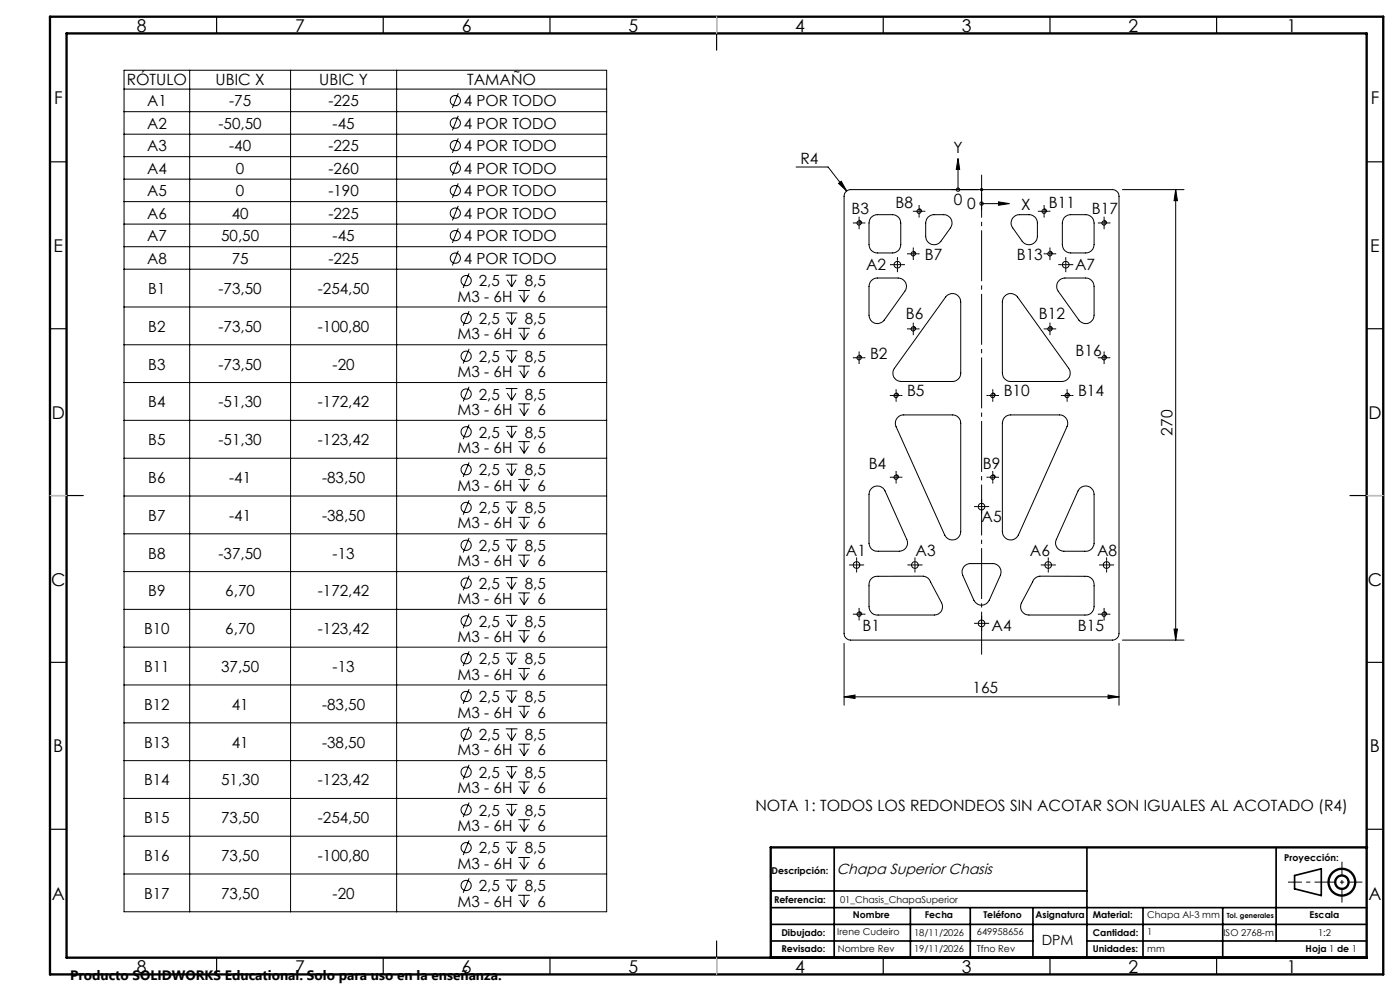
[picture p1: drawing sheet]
<svg xmlns="http://www.w3.org/2000/svg" width="420mm" height="297mm" viewBox="0 0 420 297" stroke-linecap="round" stroke-linejoin="round" font-family="sans-serif">
<g fill="none" stroke="#000" stroke-width=".3">
<path d="M37.2 21.1h144.8v252.2h-144.8zM37.2 26.7h144.8M37.2 33.5h144.8M56.9 21.1v252.2M87.2 21.1v252.2M119 21.1v252.2M137.5 28l-1.8 4.3M137.5 34.7l-1.8 4.4M37.2 40.2h144.8M37.2 47h144.8M37.2 53.7h144.8M137.5 41.4l-1.8 4.4"/>
<path d="M137.5 48.2l-1.8 4.4M137.5 55l-1.8 4.3M238.8 50.1h9.6l5.6 7.2M251.6 55l.8-.7 1.6 3zM253.8 57.4l.7-.4 .7-.2h78.5a1.99 1.99 0 0 1 2 2v131a1.99 1.99 0 0 1-2 2h-78.5a1.99 1.99 0 0 1-2-2v-131l.2-.7zM287.4 47.5l.5 3.3h-1zM287.4 50.8v6M294.5 57.8v5.2M336.7 56.8h18.5M352.7 56.8l.5 3.3h-1zM352.7 56.8v135M37.2 60.4h144.8"/>
<path d="M37.2 67.2h144.8M37.2 73.9h144.8M137.5 61.7l-1.8 4.4M137.5 68.4l-1.8 4.4M137.5 75.2l-1.8 4.3M261.4 65l1.3-.6 5-.1a2.47 2.47 0 0 1 2.5 2.5v6.5a2.47 2.47 0 0 1-2.5 2.5h-4.5a2.47 2.47 0 0 1-2.5-2.5v-6.5l.2-.9zM278.4 65l1.3-.6 3.4-.1a2.5 2.5 0 0 1 2.1 4l-2.9 4a2.51 2.51 0 0 1-2.9 .9 2.51 2.51 0 0 1-1.7-2.4v-4l.2-.9zM294.5 61h5M299.5 60.5l3.3 .5-3.3 .5zM303.9 65.2a2.31 2.31 0 0 1 1.9-.9h2.9a2.47 2.47 0 0 1 2.5 2.5v4a2.51 2.51 0 0 1-1.7 2.4 2.51 2.51 0 0 1-2.8-.9l-2.9-4a2.43 2.43 0 0 1 .1-3.1zM319.4 65l1.3-.6 5-.1a2.47 2.47 0 0 1 2.5 2.5v6.5a2.47 2.47 0 0 1-2.5 2.5h-4.5a2.47 2.47 0 0 1-2.5-2.5v-6.5l.2-.9zM37.2 80.7h144.8"/>
<path d="M37.2 92h144.8M140.7 81.9l-1.7 4.4M140.7 93.2l-1.7 4.4M151.7 82.5h3.5M151.7 93.8h3.5M152.2 83.9l1.3 2.1M152.2 95.2l1.3 2.1M153.5 82.5v3.5M153.5 93.8v3.5M154.8 83.9l-1.3 2.1M154.8 95.2l-1.3 2.1M155.5 87.1h3.5"/>
<path d="M155.5 98.4h3.5M155.9 88.4l1.3 2.2M155.9 99.8l1.3 2.1M157.2 87.1v3.5M157.2 98.4v3.5M158.5 88.4l-1.3 2.2M158.5 99.8l-1.3 2.1M261.4 84.1l1.3-.7 6.8-.1a2.48 2.48 0 0 1 2.2 1.4 2.48 2.48 0 0 1-.2 2.6l-6.2 8.7a2.51 2.51 0 0 1-2.9 .9 2.51 2.51 0 0 1-1.7-2.4v-8.7l.2-.9zM284 88.6a2.51 2.51 0 0 1 2.7-.4 2.51 2.51 0 0 1 1.5 2.3v21.3a2.53 2.53 0 0 1-2.5 2.5h-15.3a2.48 2.48 0 0 1-2.3-1.3 2.48 2.48 0 0 1 .2-2.6zM301.6 88.6a2.5 2.5 0 0 1 3.7 .4l15.3 21.4a2.48 2.48 0 0 1 .2 2.6 2.48 2.48 0 0 1-2.2 1.3h-15.4a2.53 2.53 0 0 1-2.5-2.5v-21.3a2.41 2.41 0 0 1 .9-1.9zM318 83.9l1.5-.6h6.2a2.53 2.53 0 0 1 2.5 2.5v8.7a2.51 2.51 0 0 1-1.7 2.4 2.51 2.51 0 0 1-2.8-.9l-6.2-8.7a2.51 2.51 0 0 1 .5-3.4zM37.2 103.3h144.8"/>
<path d="M37.2 114.6h144.8M140.7 104.6l-1.7 4.3M140.7 115.9l-1.7 4.4M151.7 105.1h3.5M151.7 116.4h3.5M152.2 106.5l1.3 2.1M152.2 117.9l1.3 2M153.5 105.1v3.5M153.5 116.4v3.5M154.8 106.5l-1.3 2.1M154.8 117.9l-1.3 2M155.5 109.7h3.5"/>
<path d="M155.9 111.1l1.3 2.1M157.2 109.7v3.5M158.5 111.1l-1.3 2.1M37.2 126h144.8M37.2 137.3h144.8M140.7 127.2l-1.7 4.4M140.7 138.6l-1.7 4.3M151.7 127.8h3.5M151.7 139.1h3.5M152.2 129.2l1.3 2.1M153.5 127.8v3.5M153.5 139.1v3.5"/>
<path d="M154.8 129.2l-1.3 2.1M155.5 121h3.5M155.5 132.4h3.5M155.9 122.4l1.3 2.1M155.9 133.8l1.3 2.1M157.2 121v3.5M157.2 132.4v3.5M158.5 122.4l-1.3 2.1M158.5 133.8l-1.3 2.1M269.6 124.9l.4-.3 1.1-.2h14.6a2.47 2.47 0 0 1 2.5 2.4v32.5a2.51 2.51 0 0 1-2 2.5 2.51 2.51 0 0 1-2.8-1.4l-14.6-32.6a2.46 2.46 0 0 1 .8-2.9zM301.4 125.1l.9-.6 .9-.1h14.6a2.49 2.49 0 0 1 2.3 3.4l-14.6 32.6a2.52 2.52 0 0 1-2.8 1.4 2.52 2.52 0 0 1-2-2.5v-32.5l.2-.9zM37.2 148.7h144.8"/>
<path d="M37.2 160h144.8M140.7 149.9l-1.7 4.4M151.7 150.5h3.5M152.2 140.5l1.3 2.1M152.2 151.8l1.3 2.1M153.5 150.5v3.4M154.8 140.5l-1.3 2.1M154.8 151.8l-1.3 2.1M155.5 143.7h3.5M155.5 155h3.5M155.9 145.1l1.3 2.1M155.9 156.4l1.3 2.1"/>
<path d="M157.2 143.7v3.5M157.2 155v3.5M158.5 145.1l-1.3 2.1M158.5 156.4l-1.3 2.1M261.5 146.3a2.5 2.5 0 0 1 4 .8l6.5 14.6a2.49 2.49 0 0 1-2.2 3.5h-6.3a2.49 2.49 0 0 1-2.8-2.3v-14.8l.2-1zM324.1 146.3a2.51 2.51 0 0 1 2.6-.4 2.51 2.51 0 0 1 1.5 2.2v14.8a2.49 2.49 0 0 1-2.8 2.3h-6.2a2.48 2.48 0 0 1-2.3-3.5l6.5-14.6zM37.2 171.3h144.8M140.7 161.2l-1.7 4.4M140.7 172.5l-1.7 4.4M151.7 161.8h3.5M151.7 173.1h3.5M152.2 163.2l1.3 2.1"/>
<path d="M152.2 174.5l1.3 2.1M153.5 161.8v3.5M153.5 173.1v3.5M154.8 163.2l-1.3 2.1M154.8 174.5l-1.3 2.1M155.5 166.4h3.5M155.5 177.7h3.5M155.9 167.7l1.3 2.2M155.9 179.1l1.3 2.1M157.2 166.4v3.5M157.2 177.7v3.5M158.5 167.7l-1.3 2.2"/>
<path d="M158.5 179.1l-1.3 2.1M261.4 173.5a2.44 2.44 0 0 1 2.1-.8h13.5a2.44 2.44 0 0 1 2.2 1.7l3.3 6.3a2.49 2.49 0 0 1-2.2 3.6h-16.8a2.49 2.49 0 0 1-2.8-2.5v-6.2a2.69 2.69 0 0 1 .7-2.1zM289.6 169.4l1.5-.5h6.7a2.51 2.51 0 0 1 2.3 3.5l-3.3 7.5a2.53 2.53 0 0 1-2.3 1.5 2.53 2.53 0 0 1-2.3-1.5l-3.4-7.5a2.53 2.53 0 0 1 .8-3zM310.3 173.5l.9-.6 .8-.2h13.4a2.49 2.49 0 0 1 2.8 2.9v6.2a2.49 2.49 0 0 1-2.7 2.5h-16.8a2.47 2.47 0 0 1-2.2-3.6zM37.2 182.6h144.8M37.2 194h144.8M140.7 183.9l-1.7 4.4M140.7 195.2l-1.7 4.4M151.7 184.4h3.5M151.7 195.8h3.5M152.2 185.8l1.3 2.1M152.2 197.2l1.3 2"/>
<path d="M153.5 184.4v3.5M153.5 195.8v3.4M154.8 185.8l-1.3 2.1M154.8 197.2l-1.3 2M155.5 189h3.5M155.9 190.4l1.3 2.1M157.2 189v3.5M158.5 190.4l-1.3 2.1M253.2 192.8v18.5M335.7 192.8v18.5M336.7 191.8h18.5M352.2 188.5h1l-.5 3.3z"/>
<path d="M37.2 205.3h144.8M37.2 216.6h144.8M140.7 206.5l-1.7 4.4M140.7 217.9l-1.7 4.3M151.7 207.1h3.5M151.7 218.4h3.5M152.2 208.5l1.3 2.1M152.2 219.8l1.3 2.1M153.5 207.1v3.5M153.5 218.4v3.5M154.8 208.5l-1.3 2.1M154.8 219.8l-1.3 2.1"/>
<path d="M155.5 200.3h3.5M155.5 211.7h3.5M155.9 201.8l1.3 2M155.9 213.1l1.3 2.1M157.2 200.3v3.5M157.2 211.7v3.5M158.5 201.8l-1.3 2M158.5 213.1l-1.3 2.1M253.2 208.8l3.3-.5v1zM253.2 208.8h82.5M332.4 208.3l3.3 .5-3.3 .5zM37.2 228h144.8"/>
<path d="M37.2 239.3h144.8M140.7 229.2l-1.7 4.4M151.7 229.8h3.5M152.2 231.1l1.3 2.2M153.5 229.8v3.5M154.8 231.1l-1.3 2.2M155.5 223h3.5M155.5 234.3h3.5M155.9 224.4l1.3 2.1M155.9 235.7l1.3 2.1M157.2 223v3.5M157.2 234.3v3.5"/>
<path d="M158.5 224.4l-1.3 2.1M158.5 235.7l-1.3 2.1M37.2 250.6h144.8M140.7 240.5l-1.7 4.4M140.7 251.9l-1.7 4.4M151.7 241.1h3.5M151.7 252.4h3.5M152.2 242.5l1.3 2.1M152.2 253.8l1.3 2.1M153.5 241.1v3.5M153.5 252.4v3.5M154.8 242.5l-1.3 2.1"/>
<path d="M154.8 253.8l-1.3 2.1M155.5 245.7h3.5M155.5 257h3.5M155.9 247.1l1.3 2.1M155.9 258.4l1.3 2.1M157.2 245.7v3.5M157.2 257v3.5M158.5 247.1l-1.3 2.1M158.5 258.4l-1.3 2.1M37.2 261.9h144.8M140.7 263.2l-1.7 4.4M151.7 263.7h3.5"/>
<path d="M152.2 265.1l1.3 2.1M153.5 263.7v3.5M154.8 265.1l-1.3 2.1M155.5 268.3h3.5M155.9 269.7l1.3 2.1M157.2 268.3v3.5M158.5 269.7l-1.3 2.1"/>
<circle cx="136.6" cy="36.9" r="1.54"/>
<circle cx="136.6" cy="30.1" r="1.53"/>
<circle cx="136.6" cy="43.7" r="1.53"/>
<circle cx="136.6" cy="50.4" r="1.53"/>
<circle cx="136.6" cy="57.1" r="1.53"/>
<circle cx="287.4" cy="56.8" r=".5"/>
<circle cx="136.6" cy="77.4" r="1.54"/>
<circle cx="136.6" cy="70.6" r="1.53"/>
<circle cx="136.6" cy="63.9" r="1.53"/>
<circle cx="257.7" cy="66.8" r=".62"/>
<circle cx="269.2" cy="79.3" r="1.01"/>
<circle cx="274" cy="76.1" r=".63"/>
<circle cx="275.7" cy="63.3" r=".62"/>
<circle cx="294.5" cy="61" r=".5"/>
<circle cx="313.2" cy="63.3" r=".62"/>
<circle cx="315" cy="76.1" r=".63"/>
<circle cx="319.7" cy="79.3" r="1.01"/>
<circle cx="331.2" cy="66.8" r=".63"/>
<circle cx="139.8" cy="84.1" r="1.53"/>
<circle cx="139.8" cy="95.4" r="1.53"/>
<circle cx="274" cy="98.6" r=".63"/>
<circle cx="315" cy="98.6" r=".63"/>
<circle cx="139.8" cy="106.8" r="1.53"/>
<circle cx="139.8" cy="118.1" r="1.53"/>
<circle cx="257.7" cy="107.2" r=".62"/>
<circle cx="268.8" cy="118.5" r=".63"/>
<circle cx="297.8" cy="118.5" r=".63"/>
<circle cx="320.1" cy="118.5" r=".63"/>
<circle cx="331.2" cy="107.2" r=".63"/>
<circle cx="139.8" cy="129.4" r="1.53"/>
<circle cx="139.8" cy="140.8" r="1.54"/>
<circle cx="139.8" cy="152.1" r="1.53"/>
<circle cx="268.8" cy="143" r=".63"/>
<circle cx="294.5" cy="151.8" r=".99"/>
<circle cx="297.8" cy="143" r=".63"/>
<circle cx="139.8" cy="163.4" r="1.53"/>
<circle cx="139.8" cy="174.7" r="1.53"/>
<circle cx="257" cy="169.3" r=".99"/>
<circle cx="274.5" cy="169.3" r=".99"/>
<circle cx="314.5" cy="169.3" r=".99"/>
<circle cx="332" cy="169.3" r=".99"/>
<circle cx="139.8" cy="186.1" r="1.53"/>
<circle cx="139.8" cy="197.4" r="1.53"/>
<circle cx="257.7" cy="184.1" r=".62"/>
<circle cx="294.5" cy="186.8" r=".99"/>
<circle cx="331.2" cy="184.1" r=".63"/>
<circle cx="139.8" cy="208.7" r="1.54"/>
<circle cx="139.8" cy="231.4" r="1.53"/>
<circle cx="139.8" cy="220.1" r="1.53"/>
<circle cx="139.8" cy="242.7" r="1.53"/>
<circle cx="139.8" cy="254" r="1.53"/>
<circle cx="139.8" cy="265.4" r="1.53"/>
</g>
<g fill="none" stroke="#000" stroke-width=".7" stroke-linecap="butt">
<circle cx="402.6" cy="264.4" r="4"/>
<circle cx="402.6" cy="264.4" r="2"/>
</g>
<path d="M408.7 264.4h-22.3" fill="none" stroke="#000" stroke-width=".3" stroke-dasharray="6.3 1.3 1.3 1.3" stroke-dashoffset="2.2" stroke-linecap="butt"/>
<path d="M402.6 258.2v12.3" fill="none" stroke="#000" stroke-width=".3" stroke-dasharray="6.3 1.3 1.3 1.3" stroke-dashoffset="2.1" stroke-linecap="butt"/>
<g fill="none" stroke="#000" stroke-width=".35">
<path d="M65 5v5M115 5v5M165 5v5M215 5v10M265 5v5M315 5v5M365 5v5M15 48.5h5M410 48.5h5M15 98.5h5M410 98.5h5M15 148.5h10"/>
<path d="M405 148.5h10M15 198.5h5M410 198.5h5M15 248.5h5M410 248.5h5M65 287v5M115 287v5M165 287v5M215 282v10M265 287v5M315 287v5M365 287v5"/>
</g>
<g fill="none" stroke="#000" stroke-width=".5">
<path d="M250.3 254v33M326.1 254v33M382.8 254v28M231.2 267h94.9M231.2 272h178.9M231.2 277h178.8M273.1 272v15M291.1 272v15M309.9 272v15M342.9 272v15M366.8 272v15M388.4 262.4l8-2v8l-8-2z"/>
<path d="M231.2 282h78.7M326.1 282h83.9"/>
</g>
<path d="M15 5h400v287h-400zM20 10h390v277h-390zM410.1 254h-178.9v33" fill="none" stroke="#000" stroke-width=".7"/>
<path d="M215 5v5M15 148.5h5M410 148.5h5M215 287v5" fill="none" stroke="#c0c0c0" stroke-width=".35"/>
<path d="M251.6 55l.8-.7 1.6 3zM287.4 47.5l.5 3.3h-1zM352.7 56.8l.5 3.3h-1zM299.5 60.5l3.3 .5-3.3 .5zM352.2 188.5h1l-.5 3.3zM253.2 208.8l3.3-.5v1zM332.4 208.3l3.3 .5-3.3 .5z" fill="#000"/>
<path d="M294.1 56.5l.7 .7M294.1 57.2l.7-.7M294.5 57.3v-1M295 56.8h-1" fill="none" stroke="#000" stroke-width=".3" stroke-dasharray="6.3 1.3 1.3 1.3" stroke-linecap="butt"/>
<g fill="none" stroke="#000" stroke-width=".3" stroke-dasharray="6.3 1.3 1.3 1.3" stroke-dashoffset="6.3" stroke-linecap="butt">
<path d="M257.5 67.5a.75 .75 0 0 0 1-.6 .75 .75 0 0 0-.8-.8 .75 .75 0 0 0-.7 .9M273.8 76.8a.75 .75 0 0 0 .9-.7 .75 .75 0 0 0-.8-.8 .75 .75 0 0 0-.6 1M275.5 64a.75 .75 0 0 0 1-.6 .75 .75 0 0 0-.8-.8 .75 .75 0 0 0-.7 .9M313 64a.75 .75 0 0 0 1-.6 .75 .75 0 0 0-.8-.8 .75 .75 0 0 0-.7 .9M314.8 76.8a.75 .75 0 0 0 .9-.7 .75 .75 0 0 0-.8-.8 .75 .75 0 0 0-.6 1M331 67.5a.75 .75 0 0 0 1-.6 .75 .75 0 0 0-.8-.8 .75 .75 0 0 0-.7 .9M273.8 99.3a.75 .75 0 0 0 .9-.7 .75 .75 0 0 0-.8-.8 .75 .75 0 0 0-.6 1M314.8 99.3a.75 .75 0 0 0 .9-.7 .75 .75 0 0 0-.8-.8 .75 .75 0 0 0-.6 1M257.5 107.9a.75 .75 0 0 0 1-.6 .75 .75 0 0 0-.8-.8 .75 .75 0 0 0-.7 .9M268.6 119.3a.75 .75 0 0 0 1-.7 .75 .75 0 0 0-.8-.8 .75 .75 0 0 0-.7 .9M297.6 119.3a.75 .75 0 0 0 1-.7 .75 .75 0 0 0-.8-.8 .75 .75 0 0 0-.7 .9M319.9 119.3a.75 .75 0 0 0 1-.7 .75 .75 0 0 0-.8-.8 .75 .75 0 0 0-.7 .9"/>
<path d="M331 107.9a.75 .75 0 0 0 1-.6 .75 .75 0 0 0-.8-.8 .75 .75 0 0 0-.7 .9M268.6 143.8a.75 .75 0 0 0 1-.7 .75 .75 0 0 0-.8-.8 .75 .75 0 0 0-.7 .9M297.6 143.8a.75 .75 0 0 0 1-.7 .75 .75 0 0 0-.8-.8 .75 .75 0 0 0-.7 .9M257.5 184.8a.75 .75 0 0 0 1-.7 .75 .75 0 0 0-.8-.8 .75 .75 0 0 0-.7 1M331 184.8a.75 .75 0 0 0 1-.7 .75 .75 0 0 0-.8-.8 .75 .75 0 0 0-.7 1"/>
</g>
<path d="M294.5 196.2v-143.8" fill="none" stroke="#000" stroke-width=".3" stroke-dasharray="15.2 1.3 1.3 1.3" stroke-dashoffset="2.4" stroke-linecap="butt"/>
<g fill="none" stroke="#000" stroke-width=".3" stroke-dasharray="15.2 1.3 1.3 1.3" stroke-linecap="butt">
<path d="M256.5 66.8h-.6M257.7 66.8h-1.2M257.7 66.8v1.3M257.7 66.8h1.3M257.7 66.8v-1.2M257.7 68.1v.6M257.7 65.6v-.7M259 66.8h.6M268 79.3h-1M269.2 79.3h-1.2M269.2 79.3v1.3M269.2 79.3h1.3"/>
<path d="M269.2 79.3v-1.2M269.2 78.1v-1M270.5 79.3h1M272.7 76.1h-.6M274 76.1h-1.3M274 76.1v1.2M274 76.1h1.2M274 76.1v-1.3M274 77.3v.6M274 74.8v-.6M274.5 63.3h-.6M275.2 76.1h.7"/>
<path d="M275.7 63.3h-1.2M275.7 63.3v1.3M275.7 63.3h1.3M275.7 63.3v-1.2M275.7 64.6v.6M275.7 62.1v-.7M277 63.3h.6M312 63.3h-.6M313.2 63.3h-1.2M313.2 63.3v1.3M313.2 63.3h1.3M313.2 63.3v-1.2"/>
<path d="M313.2 64.6v.6M313.2 62.1v-.7M313.7 76.1h-.6M314.5 63.3h.6M315 76.1h-1.3M315 76.1v1.2M315 76.1h1.2M315 76.1v-1.3M315 77.3v.6M315 74.8v-.6M316.2 76.1h.7M318.5 79.3h-1"/>
<path d="M319.7 79.3h-1.2M319.7 79.3v1.3M319.7 79.3h1.3M319.7 79.3v-1.2M319.7 78.1v-1M321 79.3h1M330 66.8h-.6M331.2 66.8h-1.2M331.2 66.8v1.3M331.2 66.8h1.3M331.2 66.8v-1.2M331.2 68.1v.6"/>
<path d="M331.2 65.6v-.7M332.5 66.8h.6M269.2 80.6v1M272.7 98.6h-.6M274 98.6h-1.3M274 98.6v1.2M274 98.6h1.2M274 98.6v-1.3M274 99.8v.6M274 97.3v-.6M275.2 98.6h.7M313.7 98.6h-.6"/>
<path d="M315 98.6h-1.3M315 98.6v1.2M315 98.6h1.2M315 98.6v-1.3M315 99.8v.6M315 97.3v-.6M316.2 98.6h.7M319.7 80.6v1M256.5 107.2h-.6M257.7 107.2h-1.2M257.7 107.2v1.3M257.7 107.2h1.3"/>
<path d="M257.7 107.2v-1.2M257.7 108.5v.6M257.7 106v-.7M259 107.2h.6M267.6 118.5h-.6M268.8 118.5h-1.2M268.8 118.5v1.3M268.8 118.5h1.3M268.8 118.5v-1.2M268.8 119.8v.6M268.8 117.3v-.6M270.1 118.5h.6"/>
<path d="M296.6 118.5h-.6M297.8 118.5h-1.2M297.8 118.5v1.3M297.8 118.5h1.3M297.8 118.5v-1.2M297.8 119.8v.6M297.8 117.3v-.6M299.1 118.5h.6M318.9 118.5h-.6M320.1 118.5h-1.2M320.1 118.5v1.3M320.1 118.5h1.3"/>
<path d="M320.1 118.5v-1.2M320.1 119.8v.6M320.1 117.3v-.6M321.4 118.5h.6M330 107.2h-.6M331.2 107.2h-1.2M331.2 107.2v1.3M331.2 107.2h1.3M331.2 107.2v-1.2M331.2 108.5v.6M331.2 106v-.7M332.5 107.2h.6"/>
<path d="M267.6 143h-.6M268.8 143h-1.2M268.8 143v1.3M268.8 143h1.3M268.8 143v-1.2M268.8 144.3v.6M268.8 141.8v-.6M270.1 143h.6M293.2 151.8h-1M294.5 151.8h-1.3M294.5 151.8v1.3M294.5 151.8h1.2"/>
<path d="M294.5 151.8v-1.2M294.5 153.1v1M294.5 150.6v-1M295.7 151.8h1M296.6 143h-.6M297.8 143h-1.2M297.8 143v1.3M297.8 143h1.3M297.8 143v-1.2M297.8 144.3v.6M297.8 141.8v-.6M299.1 143h.6"/>
<path d="M255.7 169.3h-1M257 169.3h-1.3M257 169.3v1.3M257 169.3h1.2M257 169.3v-1.2M257 170.6v1M257 168.1v-1M258.2 169.3h1M273.2 169.3h-1M274.5 169.3h-1.3M274.5 169.3v1.3M274.5 169.3h1.2"/>
<path d="M274.5 169.3v-1.2M274.5 170.6v1M274.5 168.1v-1M275.7 169.3h1M313.2 169.3h-1M314.5 169.3h-1.3M314.5 169.3v1.3M314.5 169.3h1.2M314.5 169.3v-1.2M314.5 170.6v1M314.5 168.1v-1M315.7 169.3h1"/>
<path d="M330.7 169.3h-1M332 169.3h-1.3M332 169.3v1.3M332 169.3h1.2M332 169.3v-1.2M332 170.6v1M332 168.1v-1M333.2 169.3h1M256.5 184.1h-.6M257.7 184.1h-1.2M257.7 184.1v1.2M257.7 184.1h1.3"/>
<path d="M257.7 184.1v-1.3M257.7 185.3v.6M257.7 182.8v-.6M259 184.1h.6M293.2 186.8h-1M294.5 186.8h-1.3M294.5 186.8v1.3M294.5 186.8h1.2M294.5 186.8v-1.2M294.5 188.1v1M294.5 185.6v-1M295.7 186.8h1"/>
<path d="M330 184.1h-.6M331.2 184.1h-1.2M331.2 184.1v1.2M331.2 184.1h1.3M331.2 184.1v-1.3M331.2 185.3v.6M331.2 182.8v-.6M332.5 184.1h.6"/>
</g>
<g font-size="5.3">
<text x="41" y="9.5">8</text>
<text x="88.5" y="9.5">7</text>
<text x="138.5" y="9.5">6</text>
<text x="188.5" y="9.5">5</text>
<text x="238.5" y="9.5">4</text>
<text x="288.5" y="9.5">3</text>
<text x="338.5" y="9.5">2</text>
<text x="386" y="9.5">1</text>
<text x="16.2" y="31.2">F</text>
<text x="411.2" y="31.2">F</text>
<text x="16.1" y="75.5">E</text>
<text x="411.1" y="75.5">E</text>
<text x="15.5" y="125.5">D</text>
<text x="410.5" y="125.5">D</text>
<text x="15.4" y="175.5">C</text>
<text x="410.4" y="175.5">C</text>
<text x="16" y="225.5">B</text>
<text x="411" y="225.5">B</text>
<text x="15.5" y="269.7">A</text>
<text x="410.5" y="269.7">A</text>
<text x="41" y="291.5">8</text>
<text x="88.5" y="291.5">7</text>
<text x="138.5" y="291.5">6</text>
<text x="188.5" y="291.5">5</text>
<text x="238.5" y="291.5">4</text>
<text x="288.5" y="291.5">3</text>
<text x="338.5" y="291.5">2</text>
<text x="386" y="291.5">1</text>
</g>
<g font-size="4.7">
<text x="38" y="25.6">RÓTULO</text>
<text x="64.7" y="25.6">UBIC X</text>
<text x="95.8" y="25.6">UBIC Y</text>
<text x="140.2" y="25.6">TAMAÑO</text>
<text x="286" y="45.7">Y</text>
<text x="240.2" y="49">R4</text>
<text x="255.4" y="64">B3</text>
<text x="268.7" y="62.3">B8</text>
<text x="286.1" y="61.6">0</text>
<text x="290.2" y="62.8">0</text>
<text x="306.3" y="62.8">X</text>
<text x="314.7" y="62.3">B11</text>
<text x="327.6" y="64">B17</text>
<text x="277.4" y="77.9">B7</text>
<text x="305" y="77.9">B13</text>
<text x="259.8" y="81.1">A2</text>
<text x="322.5" y="81.1">A7</text>
<text x="271.8" y="95.7">B6</text>
<text x="311.7" y="95.7">B12</text>
<text x="261" y="107.5">B2</text>
<text x="322.6" y="106.6">B16</text>
<text x="272.1" y="118.8">B5</text>
<text x="301.1" y="118.8">B10</text>
<text x="323.4" y="118.8">B14</text>
<text x="351.7" y="130.5" transform="rotate(-90 351.7 130.5)">270</text>
<text x="260.6" y="140.5">B4</text>
<text x="294.9" y="140.5">B9</text>
<text x="294.5" y="156.5">A5</text>
<text x="253.8" y="166.6">A1</text>
<text x="274.7" y="166.6">A3</text>
<text x="309" y="166.6">A6</text>
<text x="329.1" y="166.6">A8</text>
<text x="258.8" y="189.1">B1</text>
<text x="297.5" y="189.1">A4</text>
<text x="323.4" y="189.1">B15</text>
<text x="291.7" y="207.8">165</text>
<text x="226.6" y="243.1">NOTA 1: TODOS LOS REDONDEOS SIN ACOTAR SON IGUALES AL ACOTADO (R4)</text>
</g>
<g font-size="4.6">
<text x="44.1" y="31.9">A1</text>
<text x="68.7" y="31.9">-75</text>
<text x="98.5" y="31.9">-225</text>
<text x="139.1" y="31.9">4 POR TODO</text>
<text x="44.1" y="38.6">A2</text>
<text x="65.6" y="38.6">-50,50</text>
<text x="99.8" y="38.6">-45</text>
<text x="139.1" y="38.6">4 POR TODO</text>
<text x="44.1" y="45.4">A3</text>
<text x="68.7" y="45.4">-40</text>
<text x="98.5" y="45.4">-225</text>
<text x="139.1" y="45.4">4 POR TODO</text>
<text x="44.1" y="52.1">A4</text>
<text x="70.8" y="52.1">0</text>
<text x="98.5" y="52.1">-260</text>
<text x="139.1" y="52.1">4 POR TODO</text>
<text x="44.1" y="58.8">A5</text>
<text x="70.8" y="58.8">0</text>
<text x="98.5" y="58.8">-190</text>
<text x="139.1" y="58.8">4 POR TODO</text>
<text x="44.1" y="65.6">A6</text>
<text x="69.5" y="65.6">40</text>
<text x="98.5" y="65.6">-225</text>
<text x="139.1" y="65.6">4 POR TODO</text>
<text x="44.1" y="72.3">A7</text>
<text x="66.3" y="72.3">50,50</text>
<text x="99.8" y="72.3">-45</text>
<text x="139.1" y="72.3">4 POR TODO</text>
<text x="44.1" y="79.1">A8</text>
<text x="69.5" y="79.1">75</text>
<text x="98.5" y="79.1">-225</text>
<text x="139.1" y="79.1">4 POR TODO</text>
<text x="44.5" y="88.1">B1</text>
<text x="65.6" y="88.1">-73,50</text>
<text x="95.3" y="88.1">-254,50</text>
<text x="143.7" y="85.8">2,5</text>
<text x="157.5" y="85.8">8,5</text>
<text x="137.3" y="90.4">M3 - 6H</text>
<text x="161.2" y="90.4">6</text>
<text x="44.5" y="99.4">B2</text>
<text x="65.6" y="99.4">-73,50</text>
<text x="95.3" y="99.4">-100,80</text>
<text x="137.3" y="101.7">M3 - 6H</text>
<text x="143.7" y="97.2">2,5</text>
<text x="157.5" y="97.2">8,5</text>
<text x="161.2" y="101.7">6</text>
<text x="44.5" y="110.8">B3</text>
<text x="65.6" y="110.8">-73,50</text>
<text x="99.8" y="110.8">-20</text>
<text x="137.3" y="113.1">M3 - 6H</text>
<text x="143.7" y="108.5">2,5</text>
<text x="157.5" y="108.5">8,5</text>
<text x="161.2" y="113.1">6</text>
<text x="143.7" y="119.8">2,5</text>
<text x="157.5" y="119.8">8,5</text>
<text x="44.5" y="122.1">B4</text>
<text x="65.6" y="122.1">-51,30</text>
<text x="95.3" y="122.1">-172,42</text>
<text x="137.3" y="124.4">M3 - 6H</text>
<text x="161.2" y="124.4">6</text>
<text x="143.7" y="131.1">2,5</text>
<text x="157.5" y="131.1">8,5</text>
<text x="44.5" y="133.4">B5</text>
<text x="65.6" y="133.4">-51,30</text>
<text x="95.3" y="133.4">-123,42</text>
<text x="137.3" y="135.7">M3 - 6H</text>
<text x="161.2" y="135.7">6</text>
<text x="143.7" y="142.5">2,5</text>
<text x="157.5" y="142.5">8,5</text>
<text x="44.5" y="144.8">B6</text>
<text x="68.7" y="144.8">-41</text>
<text x="96.6" y="144.8">-83,50</text>
<text x="137.3" y="147.1">M3 - 6H</text>
<text x="161.2" y="147.1">6</text>
<text x="143.7" y="153.8">2,5</text>
<text x="157.5" y="153.8">8,5</text>
<text x="44.5" y="156.1">B7</text>
<text x="68.7" y="156.1">-41</text>
<text x="96.6" y="156.1">-38,50</text>
<text x="137.3" y="158.4">M3 - 6H</text>
<text x="161.2" y="158.4">6</text>
<text x="44.5" y="167.4">B8</text>
<text x="65.6" y="167.4">-37,50</text>
<text x="99.8" y="167.4">-13</text>
<text x="143.7" y="165.1">2,5</text>
<text x="157.5" y="165.1">8,5</text>
<text x="137.3" y="169.7">M3 - 6H</text>
<text x="161.2" y="169.7">6</text>
<text x="44.5" y="178.8">B9</text>
<text x="67.6" y="178.8">6,70</text>
<text x="95.3" y="178.8">-172,42</text>
<text x="143.7" y="176.5">2,5</text>
<text x="157.5" y="176.5">8,5</text>
<text x="137.3" y="181">M3 - 6H</text>
<text x="161.2" y="181">6</text>
<text x="43.2" y="190.1">B10</text>
<text x="67.6" y="190.1">6,70</text>
<text x="95.3" y="190.1">-123,42</text>
<text x="143.7" y="187.8">2,5</text>
<text x="157.5" y="187.8">8,5</text>
<text x="137.3" y="192.4">M3 - 6H</text>
<text x="161.2" y="192.4">6</text>
<text x="43.2" y="201.4">B11</text>
<text x="66.3" y="201.4">37,50</text>
<text x="99.8" y="201.4">-13</text>
<text x="137.3" y="203.7">M3 - 6H</text>
<text x="143.7" y="199.1">2,5</text>
<text x="157.5" y="199.1">8,5</text>
<text x="161.2" y="203.7">6</text>
<text x="43.2" y="212.7">B12</text>
<text x="69.5" y="212.7">41</text>
<text x="96.6" y="212.7">-83,50</text>
<text x="137.3" y="215">M3 - 6H</text>
<text x="143.7" y="210.5">2,5</text>
<text x="157.5" y="210.5">8,5</text>
<text x="161.2" y="215">6</text>
<text x="143.7" y="221.8">2,5</text>
<text x="157.5" y="221.8">8,5</text>
<text x="43.2" y="224.1">B13</text>
<text x="69.5" y="224.1">41</text>
<text x="96.6" y="224.1">-38,50</text>
<text x="137.3" y="226.4">M3 - 6H</text>
<text x="161.2" y="226.4">6</text>
<text x="143.7" y="233.1">2,5</text>
<text x="157.5" y="233.1">8,5</text>
<text x="43.2" y="235.4">B14</text>
<text x="66.3" y="235.4">51,30</text>
<text x="95.3" y="235.4">-123,42</text>
<text x="137.3" y="237.7">M3 - 6H</text>
<text x="161.2" y="237.7">6</text>
<text x="143.7" y="244.4">2,5</text>
<text x="157.5" y="244.4">8,5</text>
<text x="43.2" y="246.7">B15</text>
<text x="66.3" y="246.7">73,50</text>
<text x="95.3" y="246.7">-254,50</text>
<text x="137.3" y="249">M3 - 6H</text>
<text x="161.2" y="249">6</text>
<text x="143.7" y="255.8">2,5</text>
<text x="157.5" y="255.8">8,5</text>
<text x="43.2" y="258.1">B16</text>
<text x="66.3" y="258.1">73,50</text>
<text x="95.3" y="258.1">-100,80</text>
<text x="137.3" y="260.4">M3 - 6H</text>
<text x="161.2" y="260.4">6</text>
<text x="43.2" y="269.4">B17</text>
<text x="66.3" y="269.4">73,50</text>
<text x="99.8" y="269.4">-20</text>
<text x="143.7" y="267.1">2,5</text>
<text x="157.5" y="267.1">8,5</text>
<text x="137.3" y="271.7">M3 - 6H</text>
<text x="161.2" y="271.7">6</text>
</g>
<text font-size="4.4" x="251.1" y="261.9">Chapa Superior Chasis</text>
<text font-size="4.2" x="312.5" y="283.3">DPM</text>
<text font-size="4.1" x="21" y="293.7">Producto SOLIDWORKS Educational. Solo para uso en la enseñanza.</text>
<g font-size="2.8">
<text x="231.5" y="261.9">Descripción:</text>
<text x="385.3" y="258">Proyección:</text>
<text x="232.2" y="270.5">Referencia:</text>
<text x="252" y="270.5">01_Chasis_ChapaSuperior</text>
<text x="255.9" y="275.3">Nombre</text>
<text x="277.4" y="275.3">Fecha</text>
<text x="295" y="275.3">Teléfono</text>
<text x="310.7" y="275.2">Asignatura</text>
<text x="327.8" y="275.3">Material:</text>
<text x="344.2" y="275.2">Chapa Al-3 mm</text>
<text x="392.9" y="275.3">Escala</text>
<text x="234.4" y="280.4">Dibujado:</text>
<text x="251.2" y="280.2">Irene Cudeiro</text>
<text x="274.2" y="280.4">18/11/2026</text>
<text x="293" y="280.2">649958656</text>
<text x="327.8" y="280.5">Cantidad:</text>
<text x="344.2" y="280.4">1</text>
<text x="367.1" y="280.5">ISO 2768-m</text>
<text x="395.4" y="280.5">1:2</text>
<text x="234.4" y="285.4">Revisado:</text>
<text x="251.3" y="285.4">Nombre Rev</text>
<text x="274.2" y="285.4">19/11/2026</text>
<text x="293" y="285.3">Tfno Rev</text>
<text x="327.8" y="285.4">Unidades:</text>
<text x="344.2" y="285.3">mm</text>
<text x="391.7" y="285.3">Hoja 1 de 1</text>
</g>
<text font-size="2.1" x="368" y="275.2">Tol. generales</text>
</svg>
